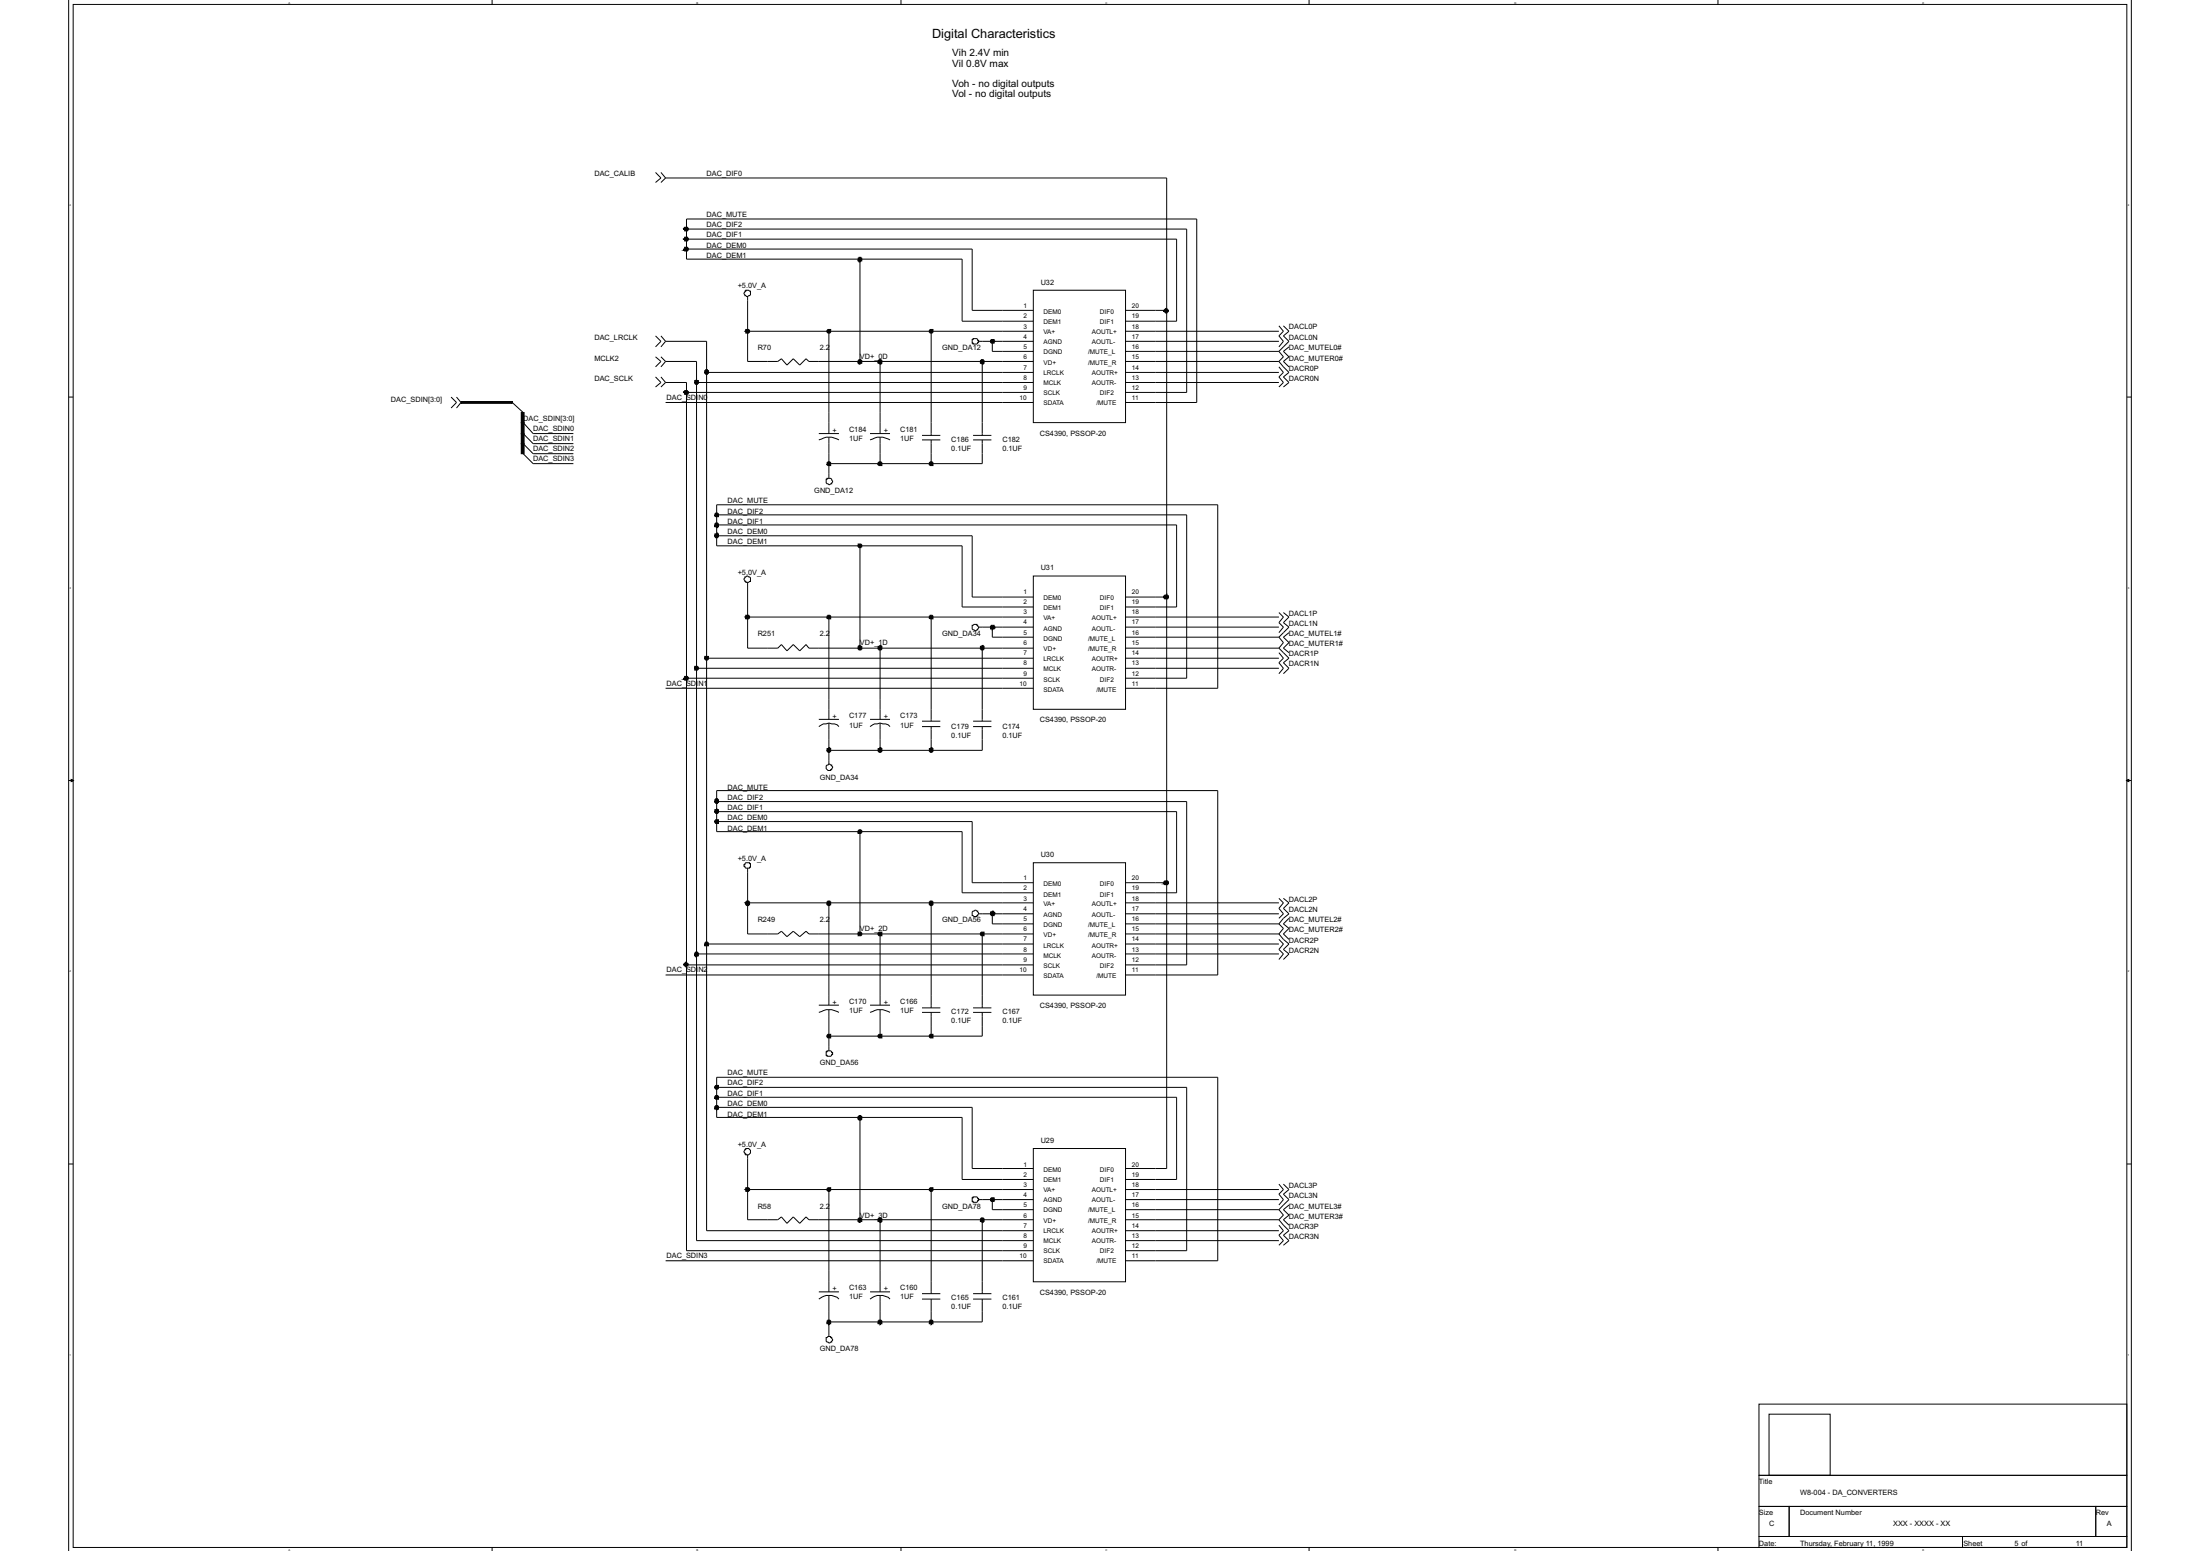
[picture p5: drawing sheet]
<svg xmlns="http://www.w3.org/2000/svg" width="210mm" height="148mm" viewBox="0 0 210 148" stroke-linecap="round" stroke-linejoin="round" font-family="sans-serif">
<g fill="none" stroke="#010202" stroke-width=".1">
<path d="M6.6 0v148.1M47 0v.4M86 0v.4M125 0v.4M164 0v.4M203.4 -.1v148.2M7 .4h196v147.3h-196zM6.6 37.9h.4M203 37.9h.4M47 147.7v.4M86 147.7v.4M125 147.7v.4"/>
<path d="M164 147.7v.4"/>
</g>
<path d="M6.8 74.4l.2 .1-.2 .1z" fill="#010202"/>
<path d="M6.8 74.4l.2 .1-.2 .1z" fill="none" stroke="#010202" stroke-width=".1"/>
<path d="M203 74.5l.2-.1v.2z" fill="#010202"/>
<path d="M6.6 74.5h.4M203 74.5l.2-.1v.2zM203 74.5h.4" fill="none" stroke="#010202" stroke-width=".1"/>
<path d="M6.8 74.4l.2 .1-.2 .1z" fill="#010202"/>
<path d="M6.8 74.4l.2 .1-.2 .1z" fill="none" stroke="#010202" stroke-width=".1"/>
<path d="M203 74.5l.2-.1v.2z" fill="#010202"/>
<path d="M203 74.5l.2-.1v.2zM6.6 111.1h.4M203 111.1h.4" fill="none" stroke="#010202" stroke-width=".1"/>
<path d="M6.8 74.4l.2 .1-.2 .1z" fill="#010202"/>
<path d="M6.8 74.4l.2 .1-.2 .1z" fill="none" stroke="#010202" stroke-width=".1"/>
<path d="M203 74.5l.2-.1v.2z" fill="#010202"/>
<g fill="none" stroke="#010202" stroke-width=".1">
<path d="M73.3 34.5h.9l.4-.3 .5 .6 .6-.6 .6 .6 .6-.6 .3 .3h4.9M79.1 39.4v2M84 39.4v2M95.7 29.6h2.9M95.7 30.6h2.9M95.7 31.6h2.9M95.7 32.6h2.9M95.7 33.5h2.9M95.7 34.5h2.9M95.7 35.5h2.9M95.7 36.5h2.9M95.7 37.4h2.9"/>
<path d="M95.7 38.4h2.9M98.6 27.7h8.8v12.6h-8.8zM107.4 29.6h2.9M107.4 30.6h2.9M107.4 31.6h2.9M107.4 32.6h2.9M107.4 33.5h2.9M107.4 34.5h2.9M107.4 35.5h2.9M107.4 36.5h2.9M107.4 37.4h2.9M107.4 38.4h2.9"/>
<path d="M78.2 41.4h1.9M79.1 41.7h.3l.7 .3M79.1 41.7h-.2l-.7 .3M79.1 41.7v1.6M83 41.4h2M84 41.7h.3l.7 .3M84 41.7h-.3l-.7 .3M84 41.7v1.6M88 42h1.8M88 41.5h1.8M88.9 40.3v1.2M88.9 42v1.3"/>
<path d="M92.9 42h1.7M92.9 41.5h1.7M93.8 40.3v1.2M93.8 42v1.3M95.7 57h2.9M95.7 57.9h2.9M95.7 58.9h2.9M95.7 59.8h2.9M98.6 55h8.8v12.7h-8.8zM107.4 57h2.9M107.4 57.9h2.9M107.4 58.9h2.9"/>
<path d="M107.4 59.8h2.9M73.3 61.8h.9l.4-.3 .5 .6 .6-.6 .6 .6 .6-.6 .3 .3h1M78.2 68.6h1.9M79.1 69l.8 .2 .2 .1M79.1 69l-.5 .1-.4 .2M79.1 66.7v1.9M79.1 69v1.6M83 68.6h2M84 69l.8 .2 .2 .1M84 69l-.5 .1-.5 .2M84 66.7v1.9M84 69v1.6"/>
<path d="M88 69.3h1.8M88 68.8h1.8M88.9 67.7v1.1M88.9 69.3v1.3M92.9 69.3h1.7M92.9 68.8h1.7M93.8 67.7v1.1M93.8 69.3v1.3M95.7 60.8h2.9M95.7 61.8h2.9M95.7 62.8h2.9M95.7 63.8h2.9"/>
<path d="M95.7 64.7h2.9M95.7 65.7h2.9M107.4 60.8h2.9M107.4 61.8h2.9M107.4 62.8h2.9M107.4 63.8h2.9M107.4 64.7h2.9M107.4 65.7h2.9M203 74.5l.2-.1v.2zM73.3 89.1h.9l.4-.2 .5 .5 .6-.5 .6 .5 .6-.5 .3 .2h1M78.2 95.9h1.9M79.1 96.3h.3l.7 .3"/>
<path d="M79.1 96.3h-.2l-.7 .3M79.1 94v1.9M79.1 96.3v1.6M83 95.9h2M84 96.3h.3l.7 .3M84 96.3h-.3l-.7 .3M84 94v1.9M84 96.3v1.6M88 96.6h1.8M88 96.2h1.8M88.9 95v1.2M88.9 96.6v1.3"/>
<path d="M92.9 96.6h1.7M92.9 96.2h1.7M93.8 95v1.2M93.8 96.6v1.3M95.7 89.1h2.9M95.7 84.2h2.9M95.7 85.2h2.9M95.7 86.2h2.9M95.7 87.2h2.9M95.7 88.2h2.9M95.7 90.1h2.9M95.7 91h2.9"/>
<path d="M95.7 92.1h2.9M95.7 93h2.9M98.6 82.3h8.8v12.7h-8.8zM107.4 89.1h2.9M107.4 84.2h2.9M107.4 85.2h2.9M107.4 86.2h2.9M107.4 87.2h2.9M107.4 88.2h2.9M107.4 90.1h2.9M107.4 91h2.9M107.4 92.1h2.9"/>
<path d="M107.4 93h2.9M73.3 116.4h.9l.4-.3 .5 .6 .6-.6 .6 .6 .6-.6 .3 .3h1M95.7 111.5h2.9M95.7 112.5h2.9M95.7 113.5h2.9M95.7 114.5h2.9M95.7 115.4h2.9M95.7 116.4h2.9M95.7 117.4h2.9M95.7 118.4h2.9M95.7 119.3h2.9M98.6 109.6h8.8v12.7h-8.8z"/>
<path d="M107.4 111.5h2.9M107.4 112.5h2.9M107.4 113.5h2.9M107.4 114.5h2.9M107.4 115.4h2.9M107.4 116.4h2.9M107.4 117.4h2.9M107.4 118.4h2.9M107.4 119.3h2.9M78.2 123.3h1.9M79.1 123.6a1.38 1.38 0 0 1 1 .4M79.1 123.6a1.44 1.44 0 0 0-.9 .4"/>
<path d="M79.1 121.3v2M79.1 123.6v1.6M83 123.3h2M84 123.6a1.38 1.38 0 0 1 1 .4M84 123.6a1.38 1.38 0 0 0-1 .4M84 121.3v2M84 123.6v1.6M88 124h1.8M88 123.4h1.8M88.9 122.3v1.1M88.9 124v1.2M92.9 124h1.7"/>
<path d="M92.9 123.4h1.7M93.8 122.3v1.1M93.8 124v1.2M95.7 120.3h2.9M107.4 120.3h2.9M167.9 134h35.1v6.8h-35.1zM167.9 140.8h35.1v2.9h-35.1zM167.9 143.7h2.9v2.9h-2.9zM167.9 146.6h19.4v1.1h-19.4zM170.8 143.7h29.2v2.9h-29.2zM187.3 146.6h15.7v1.1h-15.7zM200 143.7h3v2.9h-3z"/>
</g>
<path d="M81.9 34.4l.3-.1v.1h.1v.3h-.3l-.1-.1 .2-.1-.2 .1z" fill="#010202"/>
<path d="M81.9 34.4l.3-.1v.1h.1v.3h-.3l-.1-.1 .2-.1-.2 .1zM93.8 34.5v5.8" fill="none" stroke="#010202" stroke-width=".1"/>
<path d="M93.6 34.4h.1v-.1l.2 .1v.3h-.1h-.2v-.1l.2-.1-.2 .1z" fill="#010202"/>
<path d="M84 34.5v4.9M93.6 34.4h.1v-.1l.2 .1v.3h-.1h-.2v-.1l.2-.1-.2 .1zM93.8 34.5h1.9" fill="none" stroke="#010202" stroke-width=".1"/>
<path d="M83.8 34.4l.3-.1 .1 .1v.3h-.1h-.3v-.1l.2-.1-.2 .1z" fill="#010202"/>
<path d="M71.4 31.6v2.9h1.9M83.8 34.4l.3-.1 .1 .1v.3h-.1h-.3v-.1l.2-.1-.2 .1zM84 34.5h9.8M88.9 31.6h6.8" fill="none" stroke="#010202" stroke-width=".1"/>
<path d="M88.8 31.4h.3v.3l-.1 .1-.3-.1v-.1h.2h-.2z" fill="#010202"/>
<path d="M71.4 28.7v2.9M79.1 31.6h9.8v8.7M88.8 31.4h.3v.3l-.1 .1-.3-.1v-.1h.2h-.2z" fill="none" stroke="#010202" stroke-width=".1"/>
<path d="M78.9 31.5l.1-.1h.3v.3l-.3 .1-.1-.2h.2h-.2z" fill="#010202"/>
<path d="M71.4 31.6h7.7v7.8M78.9 31.5l.1-.1h.3v.3l-.3 .1-.1-.2h.2h-.2zM79.1 44.2v1" fill="none" stroke="#010202" stroke-width=".1"/>
<path d="M71.2 31.4h.3v.3v.1h-.3v-.2h.2h-.3z" fill="#010202"/>
<path d="M65.5 37.4h30.2M71.2 31.4h.3v.3v.1h-.3v-.2h.2h-.3z" fill="none" stroke="#010202" stroke-width=".1"/>
<path d="M65.4 37.3h.2v.1h.1l-.1 .2h-.2l-.1-.2h.2h-.2z" fill="#010202"/>
<path d="M63.5 38.4h32.2M65.4 37.3h.2v.1h.1l-.1 .2h-.2l-.1-.2h.2h-.2zM66.5 36.5h29.2" fill="none" stroke="#010202" stroke-width=".1"/>
<path d="M66.3 36.3l.2-.1v.1h.2v.3h-.1v.1l-.3-.1v-.1h.2h-.2z" fill="#010202"/>
<path d="M63.5 17h47.9v12.6h-1.1M63.5 36.5h2v.9M63.5 34.5h3v2M65.5 21.9h47.8M66.3 36.3l.2-.1v.1h.2v.3h-.1v.1l-.3-.1v-.1h.2h-.2zM110.3 37.4h3M112.3 22.8v7.8h-2" fill="none" stroke="#010202" stroke-width=".1"/>
<path d="M65.4 21.7h.2l.1 .2h-.1v.1h-.2l-.1-.1h.2h-.2z" fill="#010202"/>
<path d="M65.4 21.7h.2l.1 .2h-.1v.1h-.2l-.1-.1h.2h-.2zM82.1 24.7h9.7v5.9h3.9M92.8 23.8v5.8h2.9M110.3 38.4h3.9" fill="none" stroke="#010202" stroke-width=".1"/>
<path d="M82 24.6h.3v.3l-.2 .1-.2-.1v-.1l.2-.1-.2 .1z" fill="#010202"/>
<path d="M82 24.6h.3v.3l-.2 .1-.2-.1v-.1l.2-.1-.2 .1zM88.9 58.9h6.8" fill="none" stroke="#010202" stroke-width=".1"/>
<path d="M88.8 58.7l.3 .1v.3h-.3l-.1-.1 .2-.1-.2 .1z" fill="#010202"/>
<path d="M71.4 56v2.9M88.8 58.7l.3 .1v.3h-.3l-.1-.1 .2-.1-.2 .1z" fill="none" stroke="#010202" stroke-width=".1"/>
<path d="M71.2 58.7h.3v.3v.1h-.3v-.1l.2-.1-.2 .1-.1-.1h.1z" fill="#010202"/>
<path d="M71.2 58.7h.3v.3v.1h-.3v-.1l.2-.1-.2 .1-.1-.1h.1zM71.4 58.9v2.9M84 61.8h11.7M93.8 61.8v5.9" fill="none" stroke="#010202" stroke-width=".1"/>
<path d="M83.8 61.7l.3-.1v.1h.1v.2l-.3 .1-.1-.2h.2h-.2z" fill="#010202"/>
<path d="M83.8 61.7l.3-.1v.1h.1v.2l-.3 .1-.1-.2h.2h-.2z" fill="none" stroke="#010202" stroke-width=".1"/>
<path d="M93.6 61.7l.2-.1 .1 .1v.2l-.1 .1-.2-.1v-.1h.2h-.2z" fill="#010202"/>
<path d="M71.4 58.9h17.5v8.8M84 61.8v4.9M93.6 61.7l.2-.1 .1 .1v.2l-.1 .1-.2-.1v-.1h.2h-.2z" fill="none" stroke="#010202" stroke-width=".1"/>
<path d="M78.9 58.8l.3-.1 .1 .1v.3h-.3l-.1-.1 .2-.1-.2 .1z" fill="#010202"/>
<path d="M78.9 58.8l.3-.1 .1 .1v.3h-.3l-.1-.1 .2-.1-.2 .1zM79.1 58.9v7.8M63.5 65.7h32.2M65.5 64.7h30.2M66.5 63.8h29.2M71.4 61.8h1.9M78.2 61.8h3.9" fill="none" stroke="#010202" stroke-width=".1"/>
<path d="M65.4 64.5h.2v.1h.1l-.1 .3h-.2v-.1h-.1l.2-.1-.2 .1z" fill="#010202"/>
<path d="M111.4 29.6v27.4h-1.1M65.4 64.5h.2v.1h.1l-.1 .3h-.2v-.1h-.1l.2-.1-.2 .1z" fill="none" stroke="#010202" stroke-width=".1"/>
<path d="M111.3 29.4l.2 .2-.1 .3-.3-.2 .3-.1-.3 .1z" fill="#010202"/>
<path d="M65.5 37.4v27.3M66.5 36.5v27.3M111.3 29.4l.2 .2-.1 .3-.3-.2 .3-.1-.3 .1zM68.4 51.1h24.4v5.9h2.9M82.1 52.1h9.7v5.8h3.9M110.3 57.9h2M110.3 64.7h3M110.3 65.7h5.9" fill="none" stroke="#010202" stroke-width=".1"/>
<path d="M68.2 51l.2-.1 .2 .1v.2h-.1v.1l-.3-.1v-.1h.2h-.2z" fill="#010202"/>
<path d="M65.5 23.8h27.3M68.2 51l.2-.1 .2 .1v.2h-.1v.1l-.3-.1v-.1h.2h-.2z" fill="none" stroke="#010202" stroke-width=".1"/>
<path d="M65.4 23.6h.2v.1h.1l-.1 .3h-.2v-.1h-.1l.2-.1-.2 .1z" fill="#010202"/>
<path d="M63.5 32.6h3.9v30.2M65.4 23.6h.2v.1h.1l-.1 .3h-.2v-.1h-.1l.2-.1-.2 .1zM67.4 35.5h28.3" fill="none" stroke="#010202" stroke-width=".1"/>
<path d="M67.4 35.3l.2 .1v.2h-.1v.1l-.2-.1v-.1h.1h-.1z" fill="#010202"/>
<path d="M67.4 35.3l.2 .1v.2h-.1v.1l-.2-.1v-.1h.1h-.1zM114.2 20.9v17.5M67.4 62.8h28.3M65.5 92.1h30.2" fill="none" stroke="#010202" stroke-width=".1"/>
<path d="M65.4 91.9l.1-.1v.1l.2 .1-.2 .3-.2-.2h.2h-.2z" fill="#010202"/>
<path d="M65.4 91.9l.1-.1v.1l.2 .1-.2 .3-.2-.2h.2h-.2zM71.4 86.2v2.9M84 89.1h9.8v5.9M91.8 85.2h3.9" fill="none" stroke="#010202" stroke-width=".1"/>
<path d="M83.8 89l.1-.1h.3v.4h-.3l-.1-.2h.2h-.2z" fill="#010202"/>
<path d="M83.8 89l.1-.1h.3v.4h-.3l-.1-.2h.2h-.2z" fill="none" stroke="#010202" stroke-width=".1"/>
<path d="M93.7 88.9h.2v.4h-.2l-.1-.1v-.1h.2h-.2z" fill="#010202"/>
<path d="M66.5 91h29.2M93.7 88.9h.2v.4h-.2l-.1-.1v-.1h.2h-.2z" fill="none" stroke="#010202" stroke-width=".1"/>
<path d="M66.4 90.9h.3v.3l-.2 .1-.2-.1 .2-.2-.2 .1z" fill="#010202"/>
<path d="M91.8 79.4v5.8M66.4 90.9h.3v.3l-.2 .1-.2-.1 .2-.2-.2 .1zM78.2 89.1h3.9M79.1 86.2v7.8M110.3 85.2h2" fill="none" stroke="#010202" stroke-width=".1"/>
<path d="M81.9 88.9h.3l.1 .3-.1 .1h-.3v-.2h.2h-.2z" fill="#010202"/>
<path d="M71.4 83.3v2.9M81.9 88.9h.3l.1 .3-.1 .1h-.3v-.2h.2h-.2zM93.8 89.1h1.9M110.3 92.1h3" fill="none" stroke="#010202" stroke-width=".1"/>
<path d="M71.1 86.2h.1l.1-.2h.2v.1v.2l-.2 .1-.1-.2h.2h-.2z" fill="#010202"/>
<path d="M71.1 86.2h.1l.1-.2h.2v.1v.2l-.2 .1-.1-.2h.2h-.2zM71.4 86.2h17.5M84 89.1v4.9" fill="none" stroke="#010202" stroke-width=".1"/>
<path d="M78.9 86.1h.1v-.1l.3 .1v.2h-.1v.1l-.3-.1v-.1h.2h-.2z" fill="#010202"/>
<path d="M78.9 86.1h.1v-.1l.3 .1v.2h-.1v.1l-.3-.1v-.1h.2h-.2zM88.9 86.2h6.8" fill="none" stroke="#010202" stroke-width=".1"/>
<path d="M88.8 86l.3 .1v.2h-.1v.1l-.3-.1v-.1h.2h-.2z" fill="#010202"/>
<path d="M111.4 57v27.2M88.8 86l.3 .1v.2h-.1v.1l-.3-.1v-.1h.2h-.2zM88.9 86.2v8.8" fill="none" stroke="#010202" stroke-width=".1"/>
<path d="M111.1 56.9l.3-.2v.1l.1 .1v.2h-.3l-.1-.1h.3h-.3z" fill="#010202"/>
<path d="M111.1 56.9l.3-.2v.1l.1 .1v.2h-.3l-.1-.1h.3h-.3zM65.5 64.7v27.4M67.4 62.8v27.3M71.4 89.1h1.9M110.3 84.2h1.1" fill="none" stroke="#010202" stroke-width=".1"/>
<path d="M67.3 62.6h.3v.3l-.1 .1-.2-.1v-.1h.1h-.1z" fill="#010202"/>
<path d="M67.3 62.6h.3v.3l-.1 .1-.2-.1v-.1h.1h-.1zM95.7 90.1h-28.3v27.3" fill="none" stroke="#010202" stroke-width=".1"/>
<path d="M67.4 89.9h.1l.1 .1v.3h-.3v-.1l.1-.1-.1 .1z" fill="#010202"/>
<path d="M67.4 89.9h.1l.1 .1v.3h-.3v-.1l.1-.1-.1 .1zM88.9 113.5h6.8" fill="none" stroke="#010202" stroke-width=".1"/>
<path d="M88.8 113.3h.3v.3l-.1 .1-.3-.1v-.1h.2h-.2z" fill="#010202"/>
<path d="M79.1 113.5h9.8M88.8 113.3h.3v.3l-.1 .1-.3-.1v-.1h.2h-.2z" fill="none" stroke="#010202" stroke-width=".1"/>
<path d="M78.9 113.4l.1-.1h.3v.3l-.3 .1-.1-.2h.2h-.2z" fill="#010202"/>
<path d="M66.5 91v27.4M71.4 110.6v2.9M78.9 113.4l.1-.1h.3v.3l-.3 .1-.1-.2h.2h-.2z" fill="none" stroke="#010202" stroke-width=".1"/>
<path d="M71.2 113.3h.3v.3v.1h-.3v-.2h.2h-.3z" fill="#010202"/>
<path d="M65.5 92.1v27.2M111.4 84.2v27.3h-1.1M67.4 117.4h28.3M71.2 113.3h.3v.3v.1h-.3v-.2h.2h-.3zM93.8 116.4h1.9" fill="none" stroke="#010202" stroke-width=".1"/>
<path d="M111.2 84.1h.3v.2v.1h-.3v-.1h-.1l.3-.1-.3 .1z" fill="#010202"/>
<path d="M111.2 84.1h.3v.2v.1h-.3v-.1h-.1l.3-.1-.3 .1zM65.5 119.3h30.2M79.1 113.5v7.8M91.8 106.6v5.9M92.8 105.7v5.8M93.8 116.4h-9.8v4.9M110.3 119.3h3M63.5 120.3h32.2M110.3 120.3h5.9" fill="none" stroke="#010202" stroke-width=".1"/>
<path d="M83.8 116.3l.3-.1v.1h.1v.3h-.1h-.3v-.1l.2-.1-.2 .1z" fill="#010202"/>
<path d="M83.8 116.3l.3-.1v.1h.1v.3h-.1h-.3v-.1l.2-.1-.2 .1z" fill="none" stroke="#010202" stroke-width=".1"/>
<path d="M93.7 116.2l.2 .1v.3h-.1h-.2v-.1l.2-.1-.2 .1z" fill="#010202"/>
<g fill="none" stroke="#010202" stroke-width=".1">
<path d="M65.5 21.9v.9h46.8M110.3 31.6h11.8M110.3 32.6h11.8M110.3 35.5h11.8M110.3 36.5h11.8M110.3 58.9h11.8M110.3 59.8h11.8M110.3 62.8h11.8M110.3 63.8h11.8M110.3 86.2h11.8M110.3 87.2h11.8M110.3 91h11.8"/>
<path d="M66.5 118.4h29.2M78.2 116.4h3.9M79.1 113.5h-7.7v2.9h1.9M88.9 113.5v8.8M91.8 112.5h3.9M92.8 111.5h2.9M93.7 116.2l.2 .1v.3h-.1h-.2v-.1l.2-.1-.2 .1zM93.8 116.4v5.9M110.3 116.4h11.8M110.3 113.5h11.8M110.3 112.5h2M110.3 118.4h11.8"/>
<path d="M110.3 114.5h11.8M110.3 117.4h11.8"/>
</g>
<path d="M65.4 22.6h.2v.1h.1l-.1 .3h-.2l-.1-.2h.2h-.2z" fill="#010202"/>
<path d="M65.4 22.6h.2v.1h.1l-.1 .3h-.2l-.1-.2h.2h-.2zM65.5 22.8v1.9h16.6v9.8h1.9M114.2 20.9h-48.7v1M68.4 50.1h43.9v7.8" fill="none" stroke="#010202" stroke-width=".1"/>
<path d="M68.3 49.9l.3 .1v.3h-.1h-.3v-.1l.2-.1-.2 .1z" fill="#010202"/>
<path d="M68.3 49.9l.3 .1v.3h-.1h-.3v-.1l.2-.1-.2 .1zM68.4 49.1h44.9v15.6" fill="none" stroke="#010202" stroke-width=".1"/>
<path d="M68.3 49h.3v.3h-.3l-.1-.1 .2-.1-.2 .1z" fill="#010202"/>
<path d="M68.3 49h.3v.3h-.3l-.1-.1 .2-.1-.2 .1zM68.4 52.1v-3.9h47.8v17.5M82.1 52.1v9.7" fill="none" stroke="#010202" stroke-width=".1"/>
<path d="M81.9 61.7h.1v-.1l.3 .1v.2h-.1v.1l-.3-.1v-.1h.2h-.2z" fill="#010202"/>
<path d="M81.9 61.7h.1v-.1l.3 .1v.2h-.1v.1l-.3-.1v-.1h.2h-.2z" fill="none" stroke="#010202" stroke-width=".1"/>
<path d="M81.9 51.9h.3l.1 .3-.3 .1-.1-.2h.2h-.2z" fill="#010202"/>
<path d="M68.4 52.1h13.7M81.9 51.9h.3l.1 .3-.3 .1-.1-.2h.2h-.2zM68.4 77.4h43.9M82.1 61.8h1.9" fill="none" stroke="#010202" stroke-width=".1"/>
<path d="M68.2 77.3h.2v-.1l.2 .1v.2l-.1 .1-.3-.1v-.1h.2h-.2z" fill="#010202"/>
<path d="M68.2 77.3h.2v-.1l.2 .1v.2l-.1 .1-.3-.1v-.1h.2h-.2zM68.4 78.4v1M82.1 79.4h9.7M92.8 78.4v5.8h2.9M116.2 75.4h-47.8v1.1M110.3 93h5.9" fill="none" stroke="#010202" stroke-width=".1"/>
<path d="M82 79.2l.3 .1-.1 .2h-.3v-.1h.2h-.2z" fill="#010202"/>
<path d="M68.4 76.5h44.9M82 79.2l.3 .1-.1 .2h-.3v-.1h.2h-.2z" fill="none" stroke="#010202" stroke-width=".1"/>
<path d="M68.3 76.2h.2v.1h.1v.3h-.1v.1l-.3-.1v-.1h.2h-.2z" fill="#010202"/>
<path d="M68.3 76.2h.2v.1h.1v.3h-.1v.1l-.3-.1v-.1h.2h-.2zM68.4 77.4v1h24.4" fill="none" stroke="#010202" stroke-width=".1"/>
<path d="M68.3 78.2h.3v.4h-.3l-.1-.1v-.1h.2h-.2z" fill="#010202"/>
<path d="M68.3 78.2h.3v.4h-.3l-.1-.1v-.1h.2h-.2zM68.4 76.5v.9M68.4 79.4h13.7v9.7h1.9M112.3 77.4v7.8M113.3 76.5v15.6M116.2 75.4v17.6M68.4 104.7h43.9M116.2 102.8h-47.8v3.8" fill="none" stroke="#010202" stroke-width=".1"/>
<path d="M68.2 104.6l.3-.1 .1 .1v.3h-.3l-.1-.1 .2-.1-.2 .1z" fill="#010202"/>
<path d="M68.2 104.6l.3-.1 .1 .1v.3h-.3l-.1-.1 .2-.1-.2 .1zM68.4 105.7h24.4" fill="none" stroke="#010202" stroke-width=".1"/>
<path d="M68.3 105.5l.3 .1v.2l-.2 .1v-.1h-.2l.2-.1-.2 .1z" fill="#010202"/>
<path d="M68.3 105.5l.3 .1v.2l-.2 .1v-.1h-.2l.2-.1-.2 .1zM68.4 103.8h44.9" fill="none" stroke="#010202" stroke-width=".1"/>
<path d="M68.3 103.6h.3v.2l-.1 .1-.3-.1h.2h-.2z" fill="#010202"/>
<path d="M68.3 103.6h.3v.2l-.1 .1-.3-.1h.2h-.2zM91.8 106.6h-9.7v9.8M112.3 104.7v7.8M113.3 103.8v15.5M116.2 102.8v17.5" fill="none" stroke="#010202" stroke-width=".1"/>
<path d="M82 116.2l.3 .1v.3h-.2h-.2v-.1l.2-.1-.2 .1z" fill="#010202"/>
<path d="M82 116.2l.3 .1v.3h-.2h-.2v-.1l.2-.1-.2 .1z" fill="none" stroke="#010202" stroke-width=".1"/>
<path d="M82 106.5h.3v.3h-.1v.1l-.3-.1v-.1l.2-.1-.2 .1z" fill="#010202"/>
<g fill="none" stroke="#010202" stroke-width=".1">
<path d="M110.3 33.5h11.8M110.3 34.5h11.8M113.3 21.9v15.5M110.3 60.8h11.8M110.3 61.8h11.8M63.5 93h32.2M110.3 88.2h11.8M110.3 89.1h11.8M110.3 90.1h11.8M68.4 106.6h13.7M82 106.5h.3v.3h-.1v.1l-.3-.1v-.1l.2-.1-.2 .1zM82.1 116.4h1.9"/>
<path d="M110.3 115.4h11.8"/>
</g>
<path d="M49.8 39.4h.2v.9h-.2z" fill="#010202"/>
<path d="M49.8 39.4h.2v.9h-.2z" fill="none" stroke="#010202" stroke-width=".1"/>
<path d="M49.8 40.3h.2v1.1h-.2z" fill="#010202"/>
<path d="M49.8 40.3h.2v1.1h-.2z" fill="none" stroke="#010202" stroke-width=".1"/>
<path d="M49.8 41.4h.2v.9h-.2z" fill="#010202"/>
<path d="M49.8 41.4h.2v.9h-.2z" fill="none" stroke="#010202" stroke-width=".1"/>
<path d="M49.8 42.3h.2v1h-.2z" fill="#010202"/>
<path d="M44 38.3h4.9v.2h-4.9zM94.7 33.5h1M49.8 42.3h.2v1h-.2zM50.9 41.4h3.8M50.9 42.3h3.8M50.9 43.3h3.8M50.9 44.2h3.8M93.8 59.8h.9" fill="none" stroke="#010202" stroke-width=".1"/>
<path d="M44 38.4h4.9" fill="none" stroke="#010202" stroke-width=".17"/>
<path d="M94.6 59.7h.3l.1 .1v.1l-.3 .2v-.1h-.2v-.1l.2-.1-.2 .1z" fill="#010202"/>
<path d="M94.6 59.7h.3l.1 .1v.1l-.3 .2v-.1h-.2v-.1l.2-.1-.2 .1zM94.7 87.2v1M94.7 115.4h1" fill="none" stroke="#010202" stroke-width=".1"/>
<path d="M94.5 87h.1a.18 .18 0 0 1 .3 0 .18 .18 0 0 1 0 .3v.1h-.3l-.1-.2h.2h-.2z" fill="#010202"/>
<path d="M94.7 32.6h1M94.7 59.8h1M94.7 60.8h1M94.5 87h.1a.18 .18 0 0 1 .3 0 .18 .18 0 0 1 0 .3v.1h-.3l-.1-.2h.2h-.2zM94.7 88.2h1M93.8 114.5h1.9" fill="none" stroke="#010202" stroke-width=".1"/>
<path d="M94.6 114.3h.3l.1 .2-.1 .1h-.3h-.1v-.1h.2h-.2z" fill="#010202"/>
<path d="M94.7 32.6v.9M94.7 87.2h1M94.6 114.3h.3l.1 .2-.1 .1h-.3h-.1v-.1h.2h-.2z" fill="none" stroke="#010202" stroke-width=".1"/>
<path d="M94.6 32.4h.3l.1 .2-.1 .1h-.3h-.1v-.1h.2h-.2z" fill="#010202"/>
<path d="M93.8 32.6h.9M94.6 32.4h.3l.1 .2-.1 .1h-.3h-.1v-.1h.2h-.2zM94.7 59.8v1M66.5 63.8v27.2M93.8 87.2h.9M94.7 114.5v.9" fill="none" stroke="#010202" stroke-width=".1"/>
<path d="M66.3 63.6h.3l.1 .1-.1 .2h-.3v-.1h.2h-.2z" fill="#010202"/>
<path d="M79.1 44.2h4.9M66.3 63.6h.3l.1 .1-.1 .2h-.3v-.1h.2h-.2z" fill="none" stroke="#010202" stroke-width=".1"/>
<path d="M78.9 44.2l.3-.1 .1 .1v.2h-.3l-.1-.1 .2-.1-.2 .1z" fill="#010202"/>
<path d="M78.9 44.2l.3-.1 .1 .1v.2h-.3l-.1-.1 .2-.1-.2 .1z" fill="none" stroke="#010202" stroke-width=".1"/>
<path d="M83.8 44.2l.3-.1 .1 .1v.2h-.3l-.1-.1 .2-.1-.2 .1z" fill="#010202"/>
<path d="M79.1 43.3v.9M83.8 44.2l.3-.1 .1 .1v.2h-.3l-.1-.1 .2-.1-.2 .1zM84 43.3v.9h9.8M88.9 43.3v.9" fill="none" stroke="#010202" stroke-width=".1"/>
<path d="M88.8 44.1l.3 .1v.2h-.3l-.1-.1 .2-.1-.2 .1z" fill="#010202"/>
<path d="M88.8 44.1l.3 .1v.2h-.3l-.1-.1 .2-.1-.2 .1zM93.8 43.3v.9M84 71.6h-4.9v1" fill="none" stroke="#010202" stroke-width=".1"/>
<path d="M78.9 71.4l.2-.1 .2 .1v.3h-.1v.1h-.2v-.1h-.1v-.1h.2h-.2z" fill="#010202"/>
<path d="M78.9 71.4l.2-.1 .2 .1v.3h-.1v.1h-.2v-.1h-.1v-.1h.2h-.2z" fill="none" stroke="#010202" stroke-width=".1"/>
<path d="M83.8 71.4l.2-.1 .2 .1v.3h-.1v.1h-.2v-.1h-.1v-.1h.2h-.2z" fill="#010202"/>
<path d="M79.1 70.6v1M83.8 71.4l.2-.1 .2 .1v.3h-.1v.1h-.2v-.1h-.1v-.1h.2h-.2zM84 70.6v1h9.8M88.9 70.6v1" fill="none" stroke="#010202" stroke-width=".1"/>
<path d="M88.7 71.4l.2-.1 .2 .1v.3h-.1v.1h-.2v-.1h-.1v-.1h.2h-.2z" fill="#010202"/>
<path d="M88.7 71.4l.2-.1 .2 .1v.3h-.1v.1h-.2v-.1h-.1v-.1h.2h-.2zM93.8 70.6v1M79.1 98.9v.9M93.8 97.9v1h-4.9" fill="none" stroke="#010202" stroke-width=".1"/>
<path d="M88.8 98.7h.3v.3h-.3h-.1v-.1h.2h-.2z" fill="#010202"/>
<path d="M79.1 98.9h9.8M84 97.9v1M88.8 98.7h.3v.3h-.3h-.1v-.1h.2h-.2z" fill="none" stroke="#010202" stroke-width=".1"/>
<path d="M78.9 98.8l.1-.1h.3v.3h-.3l-.1-.1h.2h-.2z" fill="#010202"/>
<path d="M78.9 98.8l.1-.1h.3v.3h-.3l-.1-.1h.2h-.2z" fill="none" stroke="#010202" stroke-width=".1"/>
<path d="M83.8 98.8l.1-.1h.3v.3h-.3l-.1-.1h.2h-.2z" fill="#010202"/>
<path d="M79.1 97.9v1M83.8 98.8l.1-.1h.3v.3h-.3l-.1-.1h.2h-.2zM88.9 97.9v1M79.1 126.1h4.9M88.9 125.2v.9" fill="none" stroke="#010202" stroke-width=".1"/>
<path d="M78.9 126.1l.3-.1 .1 .1v.2l-.2 .1v-.1h-.2v-.1l.2-.1-.2 .1z" fill="#010202"/>
<path d="M78.9 126.1l.3-.1 .1 .1v.2l-.2 .1v-.1h-.2v-.1l.2-.1-.2 .1z" fill="none" stroke="#010202" stroke-width=".1"/>
<path d="M83.8 126.1l.3-.1 .1 .1v.2l-.2 .1v-.1h-.2v-.1l.2-.1-.2 .1z" fill="#010202"/>
<path d="M83.8 126.1l.3-.1 .1 .1v.2l-.2 .1v-.1h-.2v-.1l.2-.1-.2 .1zM84 126.1h9.8" fill="none" stroke="#010202" stroke-width=".1"/>
<path d="M88.7 126.1l.3-.1 .1 .1v.2l-.2 .1v-.1h-.2v-.1l.2-.1-.2 .1z" fill="#010202"/>
<g fill="none" stroke="#010202" stroke-width=".1">
<path d="M62.6 16.5l.5 .5-.5 .4M63.1 16.5l.4 .5-.4 .4M43.1 37.9l.5 .5-.5 .5M43.6 37.9l.4 .5-.4 .5M48.9 38.4l1 1M62.6 36l.5 .5-.5 .4M62.6 34l.5 .5-.5 .5M62.6 32.1l.5 .5-.5 .5M63.1 36l.4 .5-.4 .4M63.1 34l.4 .5-.4 .5M63.1 32.1l.4 .5-.4 .5M71.1 27.8h.1v-.1l.4 .1a.37 .37 0 0 1-.1 .4 .37 .37 0 0 1-.4 0l-.1-.2z"/>
<path d="M71.4 28.3v.4M92.9 32.3h.3l.1 .2h.1v.2h-.1l-.1 .1h-.3v-.1h-.1v-.3h.1zM93.4 32.6h.4M122.1 31.1l.4 .5-.4 .5 .4 .5-.4 .5M122.1 35l.4 .5-.4 .5 .4 .5-.4 .4M122.5 31.1l.5 .5-.5 .5 .5 .5-.9 .9 .4 .5-.4 .5 .9 1-.5 .5 .5 .5-.5 .4M123 33.1l-.5 .4 .5 .5-.5 .5 .5 .5M49.9 40.3l1 1.1M49.9 41.4l1 .9M49.9 42.3l1 1M49.9 43.3l1 .9M71.1 55.1a.37 .37 0 0 1 .4 0 .37 .37 0 0 1 .1 .4l-.4 .1-.2-.3z"/>
<path d="M71.4 55.6v.4M78.9 45.6h.4l.1 .1a.29 .29 0 0 1 0 .4 .29 .29 0 0 1-.4 .1l-.1-.1v-.4zM79.1 45.2v.4M92.8 59.7l.2-.1h.2v.1h.1a.31 .31 0 0 1 0 .4 .31 .31 0 0 1-.4 0l-.1-.1zM93.4 59.8h.4M122.1 58.5l.4 .4-.4 .5 .4 .4-.4 .6M122.5 58.5l.5 .4-.5 .5 .5 .4-.9 1 .4 .5-.4 .5 .9 1-.5 .4 .5 .6-.5 .5M78.9 73a.36 .36 0 0 1 .6 .3l-.2 .2h-.3l-.1-.2v-.2zM79.1 72.6v.3M122.1 62.3l.4 .5-.4 .4 .4 .6-.4 .5M123 60.4l-.5 .4 .5 .5-.5 .5 .5 .5M71 82.5h.1l.1-.2h.3v.1h.1v.4h-.1h-.3l-.1-.1h-.1z"/>
<path d="M71.4 82.8v.5M79.1 99.8v.5M92.8 87l.1-.1a.31 .31 0 0 1 .4 0 .31 .31 0 0 1 0 .5h-.1v.1l-.4-.1zM93.4 87.2h.4M122.1 85.7l.4 .5-.4 .5 .4 .5-.4 .4M122.1 89.6l.4 .5-.4 .5 .4 .4-.4 .6M122.5 85.7l.5 .5-.5 .5 .5 .5-.5 .4-.4 .6 .4 .4-.4 .5 .4 .5 .5 .5-.5 .5 .5 .4-.5 .6M123 87.6l-.5 .6 .5 .4-.5 .5 .5 .5M71.1 109.7h.1v-.1h.3a.35 .35 0 0 1 0 .6h-.3v-.1h-.1l-.1-.2zM71.4 110.2v.4M78.9 100.3h.4l.2 .1v.2l-.2 .2h-.4v-.1v-.3zM92.9 114.2h.3l.1 .2h.1v.2h-.1l-.1 .1h-.3v-.1h-.1v-.3h.1z"/>
<path d="M93.4 114.5h.4M122.1 113l.4 .5-.4 .5 .4 .5-.4 .5M122.1 116.9l.4 .5-.4 .5 .4 .5-.4 .4M122.5 113l.5 .5-.5 .5 .5 .5-.9 .9 .4 .5-.4 .5 .9 1-.5 .5 .5 .5-.5 .4M123 115l-.5 .4 .5 .5-.5 .5 .5 .5M78.9 127.6l.1-.1h.3v.1h.1a.29 .29 0 0 1 0 .4 .29 .29 0 0 1-.4 .1l-.1-.1zM79.1 125.2v2.3M84 125.2v.9M88.7 126.1l.3-.1 .1 .1v.2l-.2 .1v-.1h-.2v-.1l.2-.1-.2 .1zM93.8 125.2v.9M168.9 134.9h5.8v5.9h-5.8z"/>
</g>
<text font-size="1.2" fill="#010202" x="89" y="3.6">Digital Characteristics</text>
<g font-size="1" fill="#010202">
<text x="90.9" y="5.4">Vih 2.4V min</text>
<text x="90.9" y="9.2">Vol - no digital outputs</text>
<text x="90.9" y="8.3">Voh - no digital outputs</text>
<text x="90.9" y="6.3">Vil 0.8V max</text>
</g>
<g font-size=".7" fill="#010202">
<text x="56.7" y="16.8">DAC_CALIB</text>
<text x="67.4" y="16.8">DAC_DIF0</text>
<text x="67.4" y="21.7">DAC_DIF2</text>
<text x="67.4" y="22.6">DAC_DIF1</text>
<text x="67.4" y="23.7">DAC_DEM0</text>
<text x="67.4" y="20.7">DAC_MUTE</text>
<text x="67.4" y="24.6">DAC_DEM1</text>
<text x="70.4" y="27.5">+5.0V_A</text>
<text x="99.3" y="27.2">U32</text>
<text x="56.7" y="34.4">MCLK2</text>
<text x="56.7" y="32.4">DAC_LRCLK</text>
<text x="72.3" y="33.4">R70</text>
<text x="78.3" y="33.4">2.2</text>
<text x="82.1" y="34.2">VD+_0D</text>
<text x="89.9" y="33.4">GND_DA12</text>
<text x="123" y="31.4">DACL0P</text>
<text x="123" y="32.4">DACL0N</text>
<text x="123" y="35.4">DACR0P</text>
<text x="123" y="33.4">DAC_MUTEL0#</text>
<text x="123" y="34.4">DAC_MUTER0#</text>
<text x="37.3" y="38.3">DAC_SDIN[3:0]</text>
<text x="49.9" y="40.2">DAC_SDIN[3:0]</text>
<text x="50.9" y="41.1">DAC_SDIN0</text>
<text x="56.7" y="36.3">DAC_SCLK</text>
<text x="63.6" y="38.1">DAC_SDIN0</text>
<text x="79.5" y="41.3">+</text>
<text x="81" y="41.2">C184</text>
<text x="84.4" y="41.3">+</text>
<text x="85.9" y="41.2">C181</text>
<text x="99.3" y="41.6">CS4390, PSSOP-20</text>
<text x="123" y="36.3">DACR0N</text>
<text x="50.9" y="42.1">DAC_SDIN1</text>
<text x="50.9" y="43">DAC_SDIN2</text>
<text x="50.9" y="44">DAC_SDIN3</text>
<text x="69.5" y="48">DAC_MUTE</text>
<text x="77.7" y="47">GND_DA12</text>
<text x="81" y="42.1">1UF</text>
<text x="85.9" y="42.1">1UF</text>
<text x="90.8" y="42.2">C186</text>
<text x="90.8" y="43">0.1UF</text>
<text x="95.7" y="42.2">C182</text>
<text x="95.7" y="43">0.1UF</text>
<text x="69.5" y="49">DAC_DIF2</text>
<text x="69.5" y="50">DAC_DIF1</text>
<text x="69.5" y="51">DAC_DEM0</text>
<text x="69.5" y="51.9">DAC_DEM1</text>
<text x="70.4" y="54.9">+5.0V_A</text>
<text x="99.3" y="54.4">U31</text>
<text x="123" y="58.8">DACL1P</text>
<text x="123" y="59.8">DACL1N</text>
<text x="63.6" y="65.5">DAC_SDIN1</text>
<text x="72.3" y="60.7">R251</text>
<text x="78.3" y="60.7">2.2</text>
<text x="82.1" y="61.6">VD+_1D</text>
<text x="89.9" y="60.7">GND_DA34</text>
<text x="123" y="62.6">DACR1P</text>
<text x="123" y="63.6">DACR1N</text>
<text x="123" y="60.7">DAC_MUTEL1#</text>
<text x="123" y="61.7">DAC_MUTER1#</text>
<text x="79.5" y="68.6">+</text>
<text x="81" y="68.5">C177</text>
<text x="81" y="69.4">1UF</text>
<text x="84.4" y="68.6">+</text>
<text x="85.9" y="68.5">C173</text>
<text x="85.9" y="69.4">1UF</text>
<text x="90.8" y="69.5">C179</text>
<text x="90.8" y="70.4">0.1UF</text>
<text x="95.7" y="69.5">C174</text>
<text x="95.7" y="70.4">0.1UF</text>
<text x="99.3" y="68.9">CS4390, PSSOP-20</text>
<text x="69.5" y="75.4">DAC_MUTE</text>
<text x="69.5" y="77.3">DAC_DIF1</text>
<text x="69.5" y="76.3">DAC_DIF2</text>
<text x="78.3" y="74.4">GND_DA34</text>
<text x="69.5" y="79.3">DAC_DEM1</text>
<text x="69.5" y="78.2">DAC_DEM0</text>
<text x="70.4" y="82.2">+5.0V_A</text>
<text x="99.3" y="81.8">U30</text>
<text x="72.3" y="88">R249</text>
<text x="78.3" y="88">2.2</text>
<text x="82.1" y="88.9">VD+_2D</text>
<text x="89.9" y="88">GND_DA56</text>
<text x="123" y="86.1">DACL2P</text>
<text x="123" y="87">DACL2N</text>
<text x="123" y="88">DAC_MUTEL2#</text>
<text x="123" y="88.9">DAC_MUTER2#</text>
<text x="123" y="90">DACR2P</text>
<text x="63.6" y="92.8">DAC_SDIN2</text>
<text x="79.5" y="95.9">+</text>
<text x="81" y="95.8">C170</text>
<text x="84.4" y="95.9">+</text>
<text x="85.9" y="95.8">C166</text>
<text x="123" y="90.9">DACR2N</text>
<text x="78.3" y="101.7">GND_DA56</text>
<text x="81" y="96.7">1UF</text>
<text x="85.9" y="96.7">1UF</text>
<text x="90.8" y="96.8">C172</text>
<text x="90.8" y="97.7">0.1UF</text>
<text x="95.7" y="96.8">C167</text>
<text x="95.7" y="97.7">0.1UF</text>
<text x="99.3" y="96.2">CS4390, PSSOP-20</text>
<text x="69.5" y="103.6">DAC_DIF2</text>
<text x="69.5" y="104.6">DAC_DIF1</text>
<text x="69.5" y="105.6">DAC_DEM0</text>
<text x="69.5" y="102.6">DAC_MUTE</text>
<text x="69.5" y="106.5">DAC_DEM1</text>
<text x="70.4" y="109.4">+5.0V_A</text>
<text x="99.3" y="109.1">U29</text>
<text x="123" y="113.3">DACL3P</text>
<text x="72.3" y="115.3">R58</text>
<text x="78.3" y="115.3">2.2</text>
<text x="82.1" y="116.2">VD+_3D</text>
<text x="89.9" y="115.3">GND_DA78</text>
<text x="123" y="114.3">DACL3N</text>
<text x="123" y="118.2">DACR3N</text>
<text x="123" y="117.3">DACR3P</text>
<text x="123" y="115.3">DAC_MUTEL3#</text>
<text x="123" y="116.3">DAC_MUTER3#</text>
<text x="63.6" y="120">DAC_SDIN3</text>
<text x="79.5" y="123.2">+</text>
<text x="81" y="123.1">C163</text>
<text x="81" y="124">1UF</text>
<text x="84.4" y="123.2">+</text>
<text x="85.9" y="123.1">C160</text>
<text x="85.9" y="124">1UF</text>
<text x="90.8" y="124">C165</text>
<text x="90.8" y="124.9">0.1UF</text>
<text x="95.7" y="124">C161</text>
<text x="95.7" y="124.9">0.1UF</text>
<text x="99.3" y="123.5">CS4390, PSSOP-20</text>
<text x="78.3" y="128.9">GND_DA78</text>
<text x="167.9" y="141.7">Title</text>
<text x="171.8" y="142.6">W8-004 - DA_CONVERTERS</text>
<text x="167.9" y="144.5">Size</text>
<text x="167.9" y="147.5">Date:</text>
<text x="168.9" y="145.6">C</text>
<text x="171.8" y="147.5">Thursday, February 11, 1999</text>
<text x="171.8" y="144.5">Document Number</text>
<text x="180.7" y="145.6">XXX - XXXX - XX</text>
<text x="187.4" y="147.5">Sheet</text>
<text x="192.3" y="147.5">5 of</text>
<text x="198.1" y="147.5">11</text>
<text x="200" y="144.5">Rev</text>
<text x="201.1" y="145.6">A</text>
</g>
<g font-size=".6" fill="#010202">
<text x="97.7" y="29.4">1</text>
<text x="99.6" y="30">DEM0</text>
<text x="105" y="30">DIF0</text>
<text x="108.1" y="29.4">20</text>
<text x="97.7" y="30.4">2</text>
<text x="97.7" y="31.4">3</text>
<text x="97.7" y="32.3">4</text>
<text x="97.7" y="33.3">5</text>
<text x="97.7" y="34.2">6</text>
<text x="97.7" y="35.3">7</text>
<text x="99.6" y="30.9">DEM1</text>
<text x="99.6" y="31.9">VA+</text>
<text x="99.6" y="32.8">AGND</text>
<text x="99.6" y="33.8">DGND</text>
<text x="99.6" y="34.8">VD+</text>
<text x="99.6" y="35.8">LRCLK</text>
<text x="103.9" y="33.8">/MUTE_L</text>
<text x="103.9" y="34.8">/MUTE_R</text>
<text x="104.2" y="31.9">AOUTL+</text>
<text x="104.2" y="32.8">AOUTL-</text>
<text x="104.2" y="35.8">AOUTR+</text>
<text x="105" y="30.9">DIF1</text>
<text x="108.1" y="30.4">19</text>
<text x="108.1" y="31.4">18</text>
<text x="108.1" y="32.3">17</text>
<text x="108.1" y="33.3">16</text>
<text x="108.1" y="34.2">15</text>
<text x="108.1" y="35.3">14</text>
<text x="97.3" y="38.1">10</text>
<text x="97.7" y="36.2">8</text>
<text x="97.7" y="37.2">9</text>
<text x="99.6" y="36.8">MCLK</text>
<text x="99.6" y="37.7">SCLK</text>
<text x="99.6" y="38.7">SDATA</text>
<text x="104.2" y="36.8">AOUTR-</text>
<text x="104.7" y="38.7">/MUTE</text>
<text x="105" y="37.7">DIF2</text>
<text x="108.1" y="37.2">12</text>
<text x="108.1" y="38.1">11</text>
<text x="108.1" y="36.2">13</text>
<text x="97.7" y="56.7">1</text>
<text x="97.7" y="57.7">2</text>
<text x="97.7" y="58.6">3</text>
<text x="97.7" y="59.6">4</text>
<text x="99.6" y="57.2">DEM0</text>
<text x="99.6" y="58.2">DEM1</text>
<text x="99.6" y="59.1">VA+</text>
<text x="104.2" y="59.1">AOUTL+</text>
<text x="105" y="57.2">DIF0</text>
<text x="105" y="58.2">DIF1</text>
<text x="108.1" y="56.7">20</text>
<text x="108.1" y="57.7">19</text>
<text x="108.1" y="58.6">18</text>
<text x="108.1" y="59.6">17</text>
<text x="97.3" y="65.5">10</text>
<text x="97.7" y="60.6">5</text>
<text x="97.7" y="61.6">6</text>
<text x="97.7" y="62.5">7</text>
<text x="97.7" y="63.5">8</text>
<text x="97.7" y="64.5">9</text>
<text x="99.6" y="60.2">AGND</text>
<text x="99.6" y="61.1">DGND</text>
<text x="99.6" y="62.1">VD+</text>
<text x="99.6" y="63.1">LRCLK</text>
<text x="99.6" y="64">MCLK</text>
<text x="99.6" y="65.1">SCLK</text>
<text x="103.9" y="61.1">/MUTE_L</text>
<text x="103.9" y="62.1">/MUTE_R</text>
<text x="104.2" y="60.2">AOUTL-</text>
<text x="104.2" y="63.1">AOUTR+</text>
<text x="104.2" y="64">AOUTR-</text>
<text x="105" y="65.1">DIF2</text>
<text x="108.1" y="64.5">12</text>
<text x="108.1" y="65.5">11</text>
<text x="108.1" y="60.6">16</text>
<text x="108.1" y="61.6">15</text>
<text x="108.1" y="62.5">14</text>
<text x="108.1" y="63.5">13</text>
<text x="99.6" y="66">SDATA</text>
<text x="104.7" y="66">/MUTE</text>
<text x="97.7" y="84">1</text>
<text x="108.1" y="84">20</text>
<text x="97.7" y="84.9">2</text>
<text x="97.7" y="86">3</text>
<text x="97.7" y="86.9">4</text>
<text x="97.7" y="87.9">5</text>
<text x="97.7" y="88.9">6</text>
<text x="97.7" y="89.8">7</text>
<text x="99.6" y="84.5">DEM0</text>
<text x="99.6" y="85.5">DEM1</text>
<text x="99.6" y="86.5">VA+</text>
<text x="99.6" y="87.5">AGND</text>
<text x="99.6" y="88.4">DGND</text>
<text x="99.6" y="89.4">VD+</text>
<text x="103.9" y="88.4">/MUTE_L</text>
<text x="103.9" y="89.4">/MUTE_R</text>
<text x="104.2" y="86.5">AOUTL+</text>
<text x="104.2" y="87.5">AOUTL-</text>
<text x="105" y="84.5">DIF0</text>
<text x="105" y="85.5">DIF1</text>
<text x="108.1" y="84.9">19</text>
<text x="108.1" y="86">18</text>
<text x="108.1" y="86.9">17</text>
<text x="108.1" y="87.9">16</text>
<text x="108.1" y="88.9">15</text>
<text x="108.1" y="89.8">14</text>
<text x="97.3" y="92.8">10</text>
<text x="97.7" y="90.9">8</text>
<text x="97.7" y="91.8">9</text>
<text x="99.6" y="90.4">LRCLK</text>
<text x="99.6" y="91.4">MCLK</text>
<text x="99.6" y="92.3">SCLK</text>
<text x="99.6" y="93.3">SDATA</text>
<text x="104.2" y="90.4">AOUTR+</text>
<text x="104.2" y="91.4">AOUTR-</text>
<text x="104.7" y="93.3">/MUTE</text>
<text x="105" y="92.3">DIF2</text>
<text x="108.1" y="91.8">12</text>
<text x="108.1" y="92.8">11</text>
<text x="108.1" y="90.9">13</text>
<text x="97.7" y="111.3">1</text>
<text x="97.7" y="112.3">2</text>
<text x="97.7" y="113.3">3</text>
<text x="99.6" y="111.9">DEM0</text>
<text x="99.6" y="112.8">DEM1</text>
<text x="99.6" y="113.8">VA+</text>
<text x="104.2" y="113.8">AOUTL+</text>
<text x="105" y="111.9">DIF0</text>
<text x="105" y="112.8">DIF1</text>
<text x="108.1" y="111.3">20</text>
<text x="108.1" y="112.3">19</text>
<text x="108.1" y="113.3">18</text>
<text x="97.7" y="114.2">4</text>
<text x="97.7" y="115.2">5</text>
<text x="97.7" y="116.2">6</text>
<text x="97.7" y="117.2">7</text>
<text x="97.7" y="118.1">8</text>
<text x="97.7" y="119.1">9</text>
<text x="99.6" y="114.7">AGND</text>
<text x="99.6" y="115.7">DGND</text>
<text x="99.6" y="116.7">VD+</text>
<text x="99.6" y="117.7">LRCLK</text>
<text x="99.6" y="118.7">MCLK</text>
<text x="99.6" y="119.6">SCLK</text>
<text x="103.9" y="115.7">/MUTE_L</text>
<text x="103.9" y="116.7">/MUTE_R</text>
<text x="104.2" y="114.7">AOUTL-</text>
<text x="104.2" y="117.7">AOUTR+</text>
<text x="104.2" y="118.7">AOUTR-</text>
<text x="105" y="119.6">DIF2</text>
<text x="108.1" y="119.1">12</text>
<text x="108.1" y="114.2">17</text>
<text x="108.1" y="115.2">16</text>
<text x="108.1" y="116.2">15</text>
<text x="108.1" y="117.2">14</text>
<text x="108.1" y="118.1">13</text>
<text x="97.3" y="120">10</text>
<text x="99.6" y="120.6">SDATA</text>
<text x="104.7" y="120.6">/MUTE</text>
<text x="108.1" y="120">11</text>
</g>
<g font-size=".3" fill="#010202">
<text x="27.5" y=".3">A</text>
<text x="66.5" y=".3">B</text>
<text x="105.5" y=".3">C</text>
<text x="144.6" y=".3">D</text>
<text x="183.5" y=".3">E</text>
<text x="6.6" y="19.7">4</text>
<text x="203.1" y="19.7">4</text>
<text x="6.6" y="56.2">3</text>
<text x="203.1" y="56.2">3</text>
<text x="6.6" y="92.8">2</text>
<text x="203.1" y="92.8">2</text>
<text x="6.6" y="129.4">1</text>
<text x="203.1" y="129.4">1</text>
<text x="27.5" y="148">A</text>
<text x="66.5" y="148">B</text>
<text x="105.5" y="148">C</text>
<text x="144.6" y="148">D</text>
<text x="183.5" y="148">E</text>
</g>
</svg>
